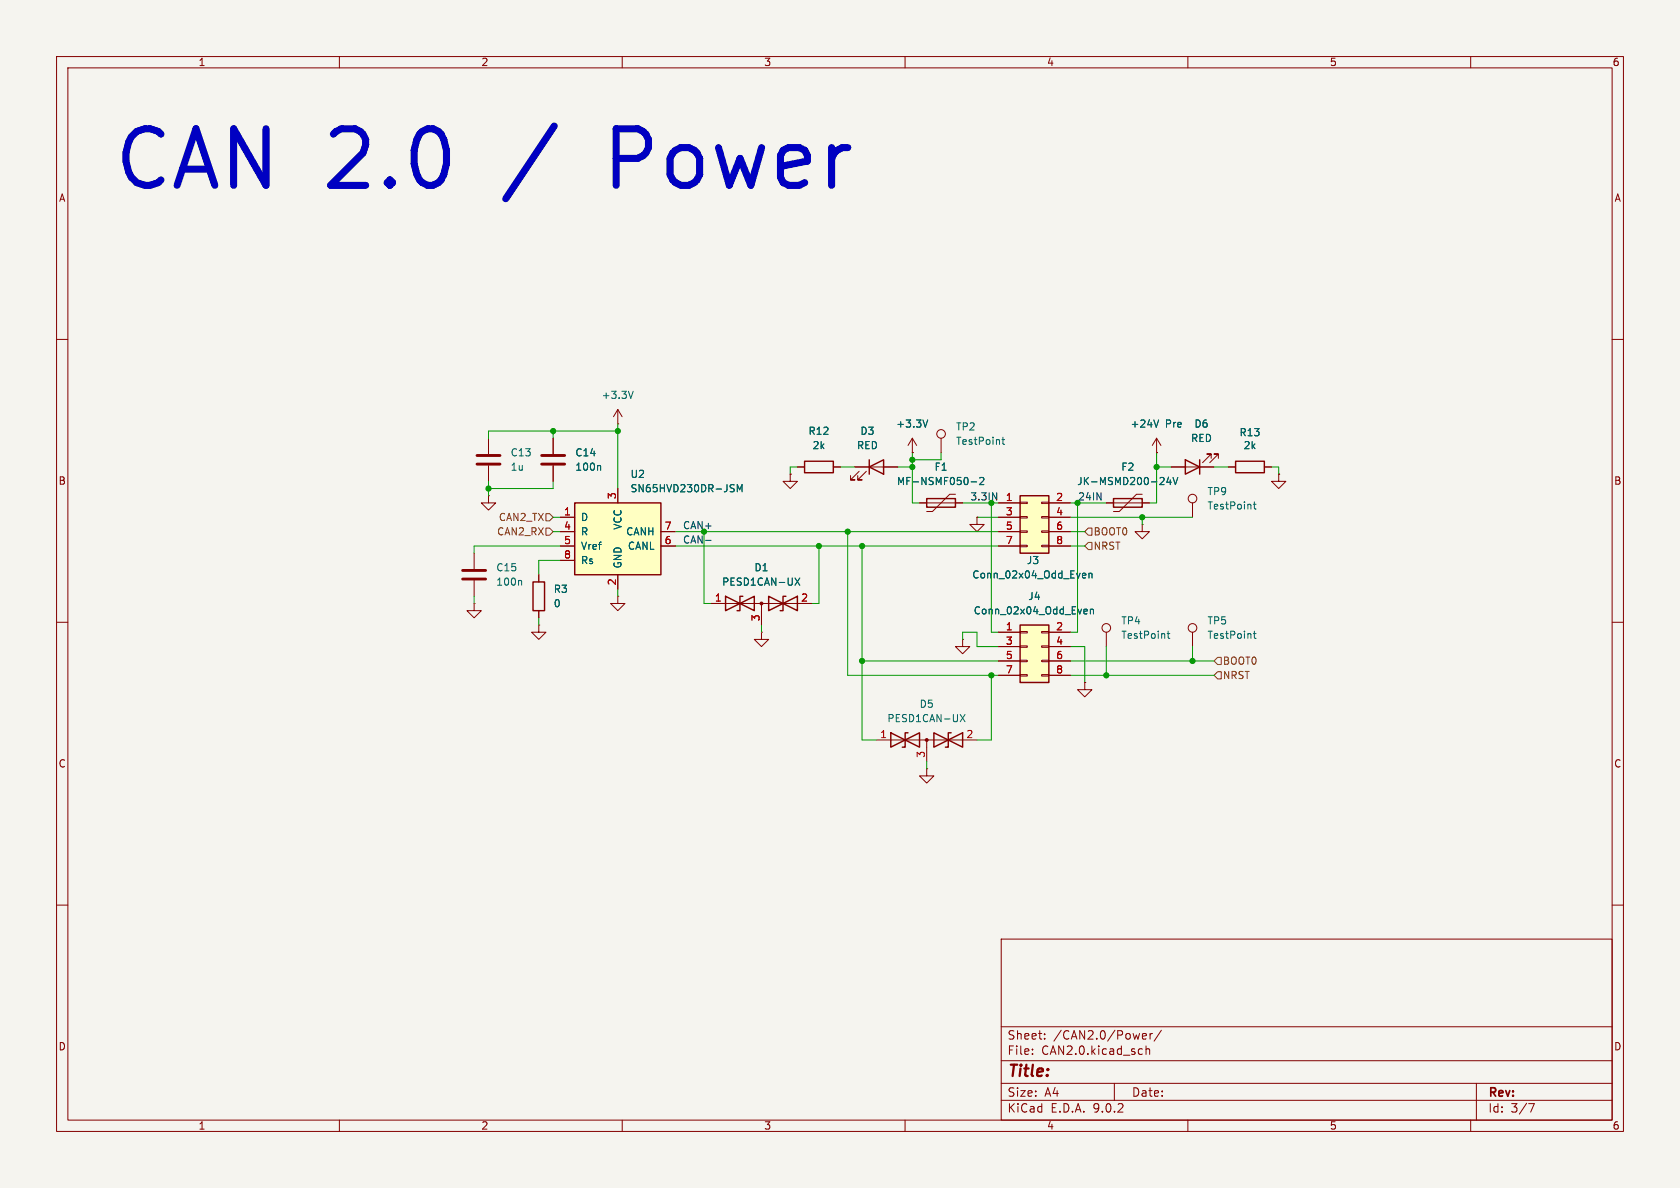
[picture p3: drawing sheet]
<svg xmlns="http://www.w3.org/2000/svg" width="297mm" height="210mm" viewBox="0 0 297 210" stroke-linecap="round" stroke-linejoin="round" font-family="sans-serif">
<path d="M0 0h297v210h-297z" fill="#f5f4ef" stroke="#f5f4ef" stroke-width=".18"/>
<g fill="none" stroke="#840000" stroke-width=".18">
<path d="M10 10h277v190h-277zM12 12h273v186h-273zM60 10v2M110 10v2M160 10v2M210 10v2M260 10v2M10 60h2M161.3 77.5l-.8 1.2M161.3 77.5l.8 1.2M161.3 77.5v2.5M204.5 77.5l-.8 1.2"/>
<path d="M204.5 77.5l.7 1.2M204.5 77.5v2.5M285 60h2M151.1 82.6h7.6M151.9 83.3l-1.5 1.5h.7h-.7v-.7M153.2 83.3l-1.6 1.5h.8h-.8v-.7M161.3 80h.1M204.5 80h.1M207 82.6h7.6M210.8 88.9v2.5M214.1 81v-.7h-.7h.7l-1.5 1.5M215.4 81v-.7h-.8h.8l-1.5 1.5"/>
<path d="M10 110h2M210.8 111.8v2.5M285 110h2M10 160h2M177 166h108v32h-108zM285 160h2M60 198v2M110 198v2M160 198v2M177 194.5h108M177 191.5h108M177 187.5h108"/>
<path d="M177 181.5h108M182.5 186.3v.1M182.5 185.5v.1M184.7 183.6v.1M184.7 182.8v.1M197 191.5v3M201.8 185.4l.2 .1M202 183.5l.2 .2 .4-.1M202 182.9l.2-.2h.3l.2 .2v.2l-.7 .1M202 186.3l-.2 .1M202.6 184.9v1.5M202.6 185.5l.2-.1 .4 .1v.9"/>
<path d="M203.3 182.7v1M203.7 182.7l-.2 .1-.2 .2M205.3 182.1l-1.3 2M210 198v2M260 198v2M261 191.5v6.5M270.2 195.1h1l-.6 1.5"/>
<circle cx="210.8" cy="88.1" r=".76"/>
<circle cx="210.8" cy="111" r=".76"/>
</g>
<path d="M164 74.2l-.4 1.3M204.8 74.2l-.4 1.3M221.6 89.1h.5M221.8 88.7v1.1l.3 .2M221.6 112h.5M221.8 111.6v1.1l.3 .1" fill="none" stroke="#006464" stroke-width=".18"/>
<path d="M153.7 82.6l2.5-1.3v2.5zM153.7 81.3v2.5M209.5 81.3l2.6 1.3-2.6 1.2zM212.1 81.3v2.5" fill="none" stroke="#840000" stroke-width=".25"/>
<path d="M101.6 88.9h15.2v12.7h-15.2z" fill="#ffffc2"/>
<path d="M101.6 88.9h15.2v12.7h-15.2zM142.2 81.5h5.1v2.1h-5.1zM196.8 88.1h5.1v1.6h-5.1zM218.4 81.5h5.1v2.1h-5.1zM94.2 102.9h2.1v5.1h-2.1zM128.3 105.4l5 2.6v-2.6l-5 2.6zM131.3 105.4h-.5v2.6h-.5M135.9 105.4l5.1 2.6v-2.6l-5.1 2.6zM138.9 105.4h-.5v2.6h-.5" fill="none" stroke="#840000" stroke-width=".25"/>
<g fill="none" stroke="#840000" stroke-width=".18">
<path d="M86.4 77.5v2.8M97.8 77.5v2.8M83.8 97.8v2.8M86.4 87.6v1.3h1.2l-1.2 1.3-1.3-1.3h1.3M86.4 87.6h.1M86.4 82.3v2.8M97.8 82.3v2.8M99.1 91.4h2.5M99.1 94h2.5M99.1 96.5h2.5M99.1 99.1h2.5M109.2 86.4v2.5"/>
<path d="M116.8 94h2.6M116.8 96.5h2.6M139.7 83.8v1.3h1.3l-1.3 1.3-1.3-1.3h1.3M139.7 83.8h.1M141 82.6h1.2M147.3 82.6h1.3M195.6 88.9h7.6M201.9 92.7v1.3h1.3l-1.3 1.3-1.2-1.3h1.2M201.9 92.7h.1M201.9 87.4h-1l-3 3h-1.1M217.2 82.6h1.2M223.5 82.6h1.3"/>
<path d="M226.1 83.8v1.3h1.2l-1.2 1.3-1.3-1.3h1.3M226.1 83.8h.1M83.8 106.7v1.3h1.3l-1.3 1.2-1.3-1.2h1.3M83.8 106.7h.1M83.8 102.6v2.8M95.2 110.5v1.3h1.3l-1.3 1.2-1.2-1.2h1.2M95.2 110.5h.1M95.2 101.6v1.3M95.2 108v1.2M109.2 105.4v1.3h1.3l-1.3 1.3-1.3-1.3h1.3M109.2 105.4h.1M109.2 101.6v2.5"/>
<path d="M125.7 106.7h17.8M134.6 111.8v1.2h1.3l-1.3 1.3-1.3-1.3h1.3M134.6 111.8h.1M134.6 106.7v3.8M195.6 111.8v2.5M191.8 120.7v1.2h1.2l-1.2 1.3-1.3-1.3h1.3M191.8 120.7h.1"/>
<circle cx="195.6" cy="111" r=".76"/>
</g>
<g fill="none" stroke="#006464" stroke-width=".18">
<path d="M106 82.3l.2 .2v.6M129.6 86.3l.2 .3-.2 .3M129.6 85.7h.2M130.3 86.9v-1.2l.5 .9 .4-.9v1.2M205.6 84.4l.2 .2-.1 .3-.7 .8h.8M206.6 84.3l-.3 .9h.8M206.9 84.8v.9M207.4 84.4l.4 1.3 .4-1.3M92 102.6l.2 .2v.6M140.5 102.2l.9 1.2M141.4 102.2l-.9 1.2M206.3 112h.5"/>
<path d="M206.5 111.6v1.1l.3 .1"/>
</g>
<path d="M84.3 80.5h4.1M84.3 82h4.1M95.8 80.5h4M95.8 82h4M81.8 100.8h4.1M81.8 102.4h4.1" fill="none" stroke="#840000" stroke-width=".51"/>
<circle cx="134.6" cy="106.7" r=".25" fill="#840000" stroke="#840000" stroke-width=".18"/>
<path d="M180.3 110.5h5.1v10.2h-5.1z" fill="#ffffc2"/>
<path d="M163.8 88.1h5.1v1.6h-5.1zM180.3 110.5h5.1v10.2h-5.1zM157.5 129.5l5.1 2.6v-2.6l-5.1 2.6zM160.5 129.5h-.5v2.6h-.5M165.1 129.5l5.1 2.6v-2.6l-5.1 2.6zM168.1 129.5h-.5v2.6h-.5" fill="none" stroke="#840000" stroke-width=".25"/>
<g fill="none" stroke="#840000" stroke-width=".18">
<path d="M109.2 74.9h.1M109.2 72.4l-.7 1.3M109.2 72.4l.8 1.3M109.2 72.4v2.5M166.4 77.5v2.5M162.6 88.9h7.6M168.9 87.4h-1l-3.1 3h-1M172.7 91.4v1.3h1.3l-1.3 1.3-1.3-1.3h1.3M172.7 91.4h.1M170.2 113v1.3h1.2l-1.2 1.3-1.3-1.3h1.3M170.2 113h.1M176.5 111.8h3.8"/>
<path d="M176.5 114.3h3.8M176.5 116.8h3.8M176.5 119.4h3.8M180.3 111.6h1.3v.3h-1.3zM180.3 114.2h1.3v.2h-1.3zM180.3 116.7h1.3v.3h-1.3zM180.3 119.3h1.3v.2h-1.3zM184.1 111.6h1.3v.3h-1.3zM184.1 114.2h1.3v.2h-1.3zM184.1 116.7h1.3v.3h-1.3zM184.1 119.3h1.3v.2h-1.3zM185.4 111.8h3.8"/>
<path d="M185.4 114.3h3.8M185.4 116.8h3.8M185.4 119.4h3.8M154.9 130.8h17.8M163.8 135.9v1.3h1.3l-1.3 1.2-1.2-1.2h1.2M163.8 135.9h.1M163.8 130.8v3.8"/>
<circle cx="166.4" cy="76.7" r=".76"/>
</g>
<path d="M111.9 69.2l-.4 1.2M177.1 77.7h.5M177.3 77.3v1.1l.3 .2M171.7 85.2h1M173.2 84.5l.5-.1 .2 .4-.8 .9h.8M191.8 107.7h.4v.3l-.6 .1M192.2 108.5h-.4M192.8 107.8l.1-.1h.4v.8M192.8 107.7v.8M169.8 126.3l.8 1.3M170.6 126.3l-.8 1.3" fill="none" stroke="#006464" stroke-width=".18"/>
<circle cx="163.8" cy="130.8" r=".25" fill="#840000" stroke="#840000" stroke-width=".18"/>
<path d="M180.3 87.6h5.1v10.2h-5.1z" fill="#ffffc2"/>
<path d="M180.3 87.6h5.1v10.2h-5.1z" fill="none" stroke="#840000" stroke-width=".25"/>
<g fill="none" stroke="#840000" stroke-width=".18">
<path d="M97.8 77.5v2.8M97.8 82.3v2.8M99.1 91.4h2.5M99.1 94h2.5M99.1 96.5h2.5M99.1 99.1h2.5M109.2 86.4v2.5M116.8 94h2.6M116.8 96.5h2.6M139.7 83.8h.1M141 82.6h1.2M147.3 82.6h1.3"/>
<path d="M151.1 82.6h2.6M156.2 82.6h2.5M161.3 80h.1M162.6 88.9h1.2M168.9 88.9h1.3M172.7 91.4h.1M176.5 88.9h3.8M176.5 91.4h3.8M176.5 94h3.8M176.5 96.5h3.8M180.3 88.8h1.3v.2h-1.3zM180.3 91.3h1.3v.3h-1.3z"/>
<path d="M180.3 93.9h1.3v.2h-1.3zM180.3 96.4h1.3v.2h-1.3zM184.1 88.8h1.3v.2h-1.3zM184.1 91.3h1.3v.3h-1.3zM184.1 93.9h1.3v.2h-1.3zM184.1 96.4h1.3v.2h-1.3zM185.4 88.9h3.8M185.4 91.4h3.8M185.4 94h3.8M185.4 96.5h3.8M195.6 88.9h1.2M201.9 88.9h1.3"/>
<path d="M204.5 80h.1M207 82.6h2.5M212.1 82.6h2.5M217.2 82.6h1.2M223.5 82.6h1.3M226.1 83.8h.1M95.2 101.6v1.3M95.2 108v1.2M109.2 101.6v2.5M125.7 106.7h2.6M134.6 108v2.5M141 106.7h2.5"/>
<path d="M176.5 111.8h3.8M176.5 114.3h3.8M176.5 116.8h3.8M176.5 119.4h3.8M185.4 111.8h3.8M185.4 114.3h3.8M185.4 116.8h3.8M185.4 119.4h3.8M191.8 120.7h.1"/>
</g>
<g fill="none" stroke="#006464" stroke-width=".18">
<path d="M164 74.2l-.4 1.3M204.8 74.2l-.4 1.3M106 82.3l.2 .2v.6M129.6 86.3l.2 .3-.2 .3M129.6 85.7h.2M130.3 86.9v-1.2l.5 .9 .4-.9v1.2M171.7 85.2h1M173.2 84.5l.5-.1 .2 .4-.8 .9h.8M205.6 84.4l.2 .2-.1 .3-.7 .8h.8M206.6 84.3l-.3 .9h.8M206.9 84.8v.9M207.4 84.4l.4 1.3 .4-1.3"/>
<path d="M140.5 102.2l.9 1.2M141.4 102.2l-.9 1.2M191.5 101.3l.4 .1 .1 .2-.6 .2M191.8 107.7h.4v.3l-.6 .1M191.9 102.1l-.4 .1M192.2 108.5h-.4M192.5 101.5l.2-.2 .3 .1 .1 .8M192.5 101.3v.9M192.8 107.8l.1-.1h.4v.8M192.8 107.7v.8"/>
</g>
<path d="M96.5 90.8h.7l.6 .6-.6 .7h-.7zM96.5 93.3h.7l.6 .7-.6 .6h-.7zM192.4 93.3h.6v1.3h-.6l-.6-.6zM192.4 95.9h.6v1.3h-.6l-.6-.7zM215.3 118.7h.6v1.3h-.6l-.7-.6zM215.3 116.2h.6v1.3h-.6l-.7-.7z" fill="none" stroke="#725600" stroke-width=".18"/>
<path d="M124.7 95.5h1M175.5 87.1l.7 1.3v-1.3" fill="none" stroke="#0f0f0f" stroke-width=".18"/>
<g fill="none" stroke="#009600" stroke-width=".18">
<path d="M97.8 76.2v1.3M109.2 76.2h-22.8v1.3M109.2 74.9v11.5M86.4 85.1v2.5M97.8 85.1v1.3h-11.4M97.8 94h1.3M97.8 91.4h1.3M99.1 96.5h-15.3v1.3M99.1 99.1h-3.9v2.5M119.4 96.5h57.1M119.4 94h57.1M124.5 94v12.7h1.2"/>
<path d="M141 82.6h-1.3v1.2M144.8 96.5v10.2h-1.3M148.6 82.6h2.5M149.9 94v25.4h26.6M152.4 96.5v34.3h2.5M158.7 82.6h2.6M161.3 80v8.9h1.3M166.4 80v1.3h-5.1M170.2 88.9h6.3M172.7 91.4h3.8M175.3 88.9v22.9h1.2M189.2 88.9h6.4"/>
<path d="M189.2 96.5h2.6M189.2 94h2.6M189.2 91.4h21.6M190.5 88.9v22.9h-1.3M201.9 91.4v1.3M204.5 80v8.9h-1.3M204.5 82.6h2.5M214.6 82.6h2.6M224.8 82.6h1.3v1.2M83.8 105.4v1.3M95.2 109.2v1.3M109.2 104.1v1.3"/>
<path d="M134.6 110.5v1.3M152.4 116.8h24.1M170.2 113v-1.2h2.5v2.5h3.8M175.3 119.4v11.4h-2.6M189.2 119.4h25.4M189.2 114.3h2.6v6.4M189.2 116.8h25.4M195.6 114.3v5.1M210.8 114.3v2.5M163.8 134.6v1.3"/>
</g>
<g fill="#009600" stroke="#009600" stroke-width=".18">
<circle cx="204.5" cy="82.6" r=".46"/>
<circle cx="190.5" cy="88.9" r=".46"/>
<circle cx="195.6" cy="119.4" r=".46"/>
<circle cx="201.9" cy="91.4" r=".46"/>
<circle cx="210.8" cy="116.8" r=".46"/>
<circle cx="109.2" cy="76.2" r=".46"/>
<circle cx="152.4" cy="116.8" r=".46"/>
<circle cx="144.8" cy="96.5" r=".46"/>
<circle cx="149.9" cy="94" r=".46"/>
<circle cx="152.4" cy="96.5" r=".46"/>
<circle cx="124.5" cy="94" r=".46"/>
<circle cx="175.3" cy="119.4" r=".46"/>
<circle cx="161.3" cy="82.6" r=".46"/>
<circle cx="175.3" cy="88.9" r=".46"/>
<circle cx="161.3" cy="81.3" r=".46"/>
<circle cx="86.4" cy="86.4" r=".46"/>
<circle cx="97.8" cy="76.2" r=".46"/>
</g>
<g font-size="13.9" fill="#0000c2">
<text x="19.5" y="35.1">CAN 2.0</text>
<text x="91.1" y="35.1">/</text>
<text x="110.9" y="35.1">Power</text>
</g>
<text font-size="2.8" fill="#840000" x="178" y="190.9">Title:</text>
<g font-size="2.1" fill="#840000">
<text x="178" y="184">Sheet:</text>
<text x="186.2" y="184">/CAN2.0/Power/</text>
<text x="178" y="186.7">File:</text>
<text x="184.1" y="186.7">CAN2.0.kicad_sch</text>
<text x="178" y="196.9">KiCad</text>
<text x="178" y="194.1">Size:</text>
<text x="184.7" y="194.1">A4</text>
<text x="185.7" y="196.9">E.D.A.</text>
<text x="193.3" y="196.9">9.0.2</text>
<text x="200" y="194.1">Date:</text>
<text x="263" y="194.3">Rev:</text>
<text x="263" y="196.9">Id:</text>
<text x="267.1" y="196.9">3/7</text>
</g>
<g font-size="1.8" fill="#840000">
<text x="35" y="11.9">1</text>
<text x="85" y="11.9">2</text>
<text x="135" y="11.9">3</text>
<text x="185" y="11.9">4</text>
<text x="235" y="11.9">5</text>
<text x="285" y="11.9">6</text>
<text x="10.3" y="35.9">A</text>
<text x="285.3" y="35.9">A</text>
<text x="10.3" y="85.9">B</text>
<text x="285.3" y="85.9">B</text>
<text x="10.3" y="135.9">C</text>
<text x="285.3" y="135.9">C</text>
<text x="10.3" y="185.9">D</text>
<text x="285.3" y="185.9">D</text>
<text x="35" y="199.9">1</text>
<text x="85" y="199.9">2</text>
<text x="135" y="199.9">3</text>
<text x="185" y="199.9">4</text>
<text x="235" y="199.9">5</text>
<text x="285" y="199.9">6</text>
</g>
<g font-size="1.8" fill="#006464">
<text x="106.3" y="70.7">+3.3V</text>
<text x="142.8" y="77.1">R12</text>
<text x="152" y="77.1">D3</text>
<text x="158.3" y="75.8">+3.3V</text>
<text x="168.9" y="76.3">TP2</text>
<text x="199.8" y="75.8">+24V</text>
<text x="206" y="75.8">Pre</text>
<text x="211.1" y="75.8">D6</text>
<text x="219" y="77.3">R13</text>
<text x="90.2" y="83.4">1u</text>
<text x="90.2" y="80.9">C13</text>
<text x="101.6" y="83.4">100n</text>
<text x="101.6" y="80.9">C14</text>
<text x="143.6" y="79.6">2k</text>
<text x="151.4" y="79.6">RED</text>
<text x="165.1" y="83.4">F1</text>
<text x="168.9" y="78.8">TestPoint</text>
<text x="198.1" y="83.4">F2</text>
<text x="210.5" y="78.3">RED</text>
<text x="219.8" y="79.6">2k</text>
<text x="111.4" y="87.2">SN65HVD230DR-JSM</text>
<text x="111.4" y="84.7">U2</text>
<text x="158.5" y="86">MF-NSMF050-2</text>
<text x="190.3" y="86">JK-MSMD200-24V</text>
<text x="213.4" y="87.7">TP9</text>
<text x="102.6" y="92.3">D</text>
<text x="102.6" y="94.8">R</text>
<text x="110.1" y="93.7" transform="rotate(-90 110.1 93.7)">VCC</text>
<text x="110.6" y="94.8">CANH</text>
<text x="213.4" y="90.3">TestPoint</text>
<text x="87.6" y="101.2">C15</text>
<text x="102.6" y="97.4">Vref</text>
<text x="102.6" y="99.9">Rs</text>
<text x="110.1" y="100.6" transform="rotate(-90 110.1 100.6)">GND</text>
<text x="110.9" y="97.4">CANL</text>
<text x="133.3" y="101.2">D1</text>
<text x="181.4" y="99.9">J3</text>
<text x="87.6" y="103.7">100n</text>
<text x="97.8" y="105">R3</text>
<text x="97.8" y="107.5">0</text>
<text x="127.6" y="103.7">PESD1CAN-UX</text>
<text x="171.8" y="102.5">Conn_02x04_Odd_Even</text>
<text x="181.7" y="106.3">J4</text>
<text x="172" y="108.8">Conn_02x04_Odd_Even</text>
<text x="198.1" y="110.6">TP4</text>
<text x="198.1" y="113.1">TestPoint</text>
<text x="213.4" y="110.6">TP5</text>
<text x="213.4" y="113.1">TestPoint</text>
<text x="162.5" y="125.3">D5</text>
<text x="156.8" y="127.9">PESD1CAN-UX</text>
</g>
<g font-size="1.8" fill="#a90000">
<text x="109" y="88.3" transform="rotate(-90 109 88.3)">3</text>
<text x="177.7" y="88.6">1</text>
<text x="186.6" y="88.6">2</text>
<text x="99.6" y="91.2">1</text>
<text x="99.6" y="93.7">4</text>
<text x="117.4" y="93.7">7</text>
<text x="177.7" y="91.2">3</text>
<text x="177.7" y="93.7">5</text>
<text x="186.6" y="91.2">4</text>
<text x="186.6" y="93.7">6</text>
<text x="99.6" y="96.3">5</text>
<text x="99.6" y="98.8">8</text>
<text x="117.4" y="96.3">6</text>
<text x="177.7" y="96.3">7</text>
<text x="186.6" y="96.3">8</text>
<text x="109" y="103.6" transform="rotate(-90 109 103.6)">2</text>
<text x="126.3" y="106.4">1</text>
<text x="141.5" y="106.4">2</text>
<text x="134.4" y="109.9" transform="rotate(-90 134.4 109.9)">3</text>
<text x="177.7" y="111.5">1</text>
<text x="186.6" y="111.5">2</text>
<text x="177.7" y="114">3</text>
<text x="177.7" y="116.6">5</text>
<text x="177.7" y="119.1">7</text>
<text x="186.6" y="114">4</text>
<text x="186.6" y="116.6">6</text>
<text x="186.6" y="119.1">8</text>
<text x="155.5" y="130.6">1</text>
<text x="170.7" y="130.6">2</text>
<text x="163.6" y="134.1" transform="rotate(-90 163.6 134.1)">3</text>
</g>
<g font-size="1.8" fill="#0f0f0f">
<text x="171.4" y="88.6">3.3IN</text>
<text x="190.5" y="88.6">24IN</text>
<text x="120.6" y="93.6">CAN+</text>
<text x="120.6" y="96.2">CAN-</text>
</g>
<g font-size="1.8" fill="#725600">
<text x="87.8" y="94.8">CAN2_RX</text>
<text x="88.1" y="92.3">CAN2_TX</text>
<text x="193.2" y="94.8">BOOT0</text>
<text x="193.2" y="97.4">NRST</text>
<text x="216.1" y="117.7">BOOT0</text>
<text x="216.1" y="120.2">NRST</text>
</g>
</svg>
